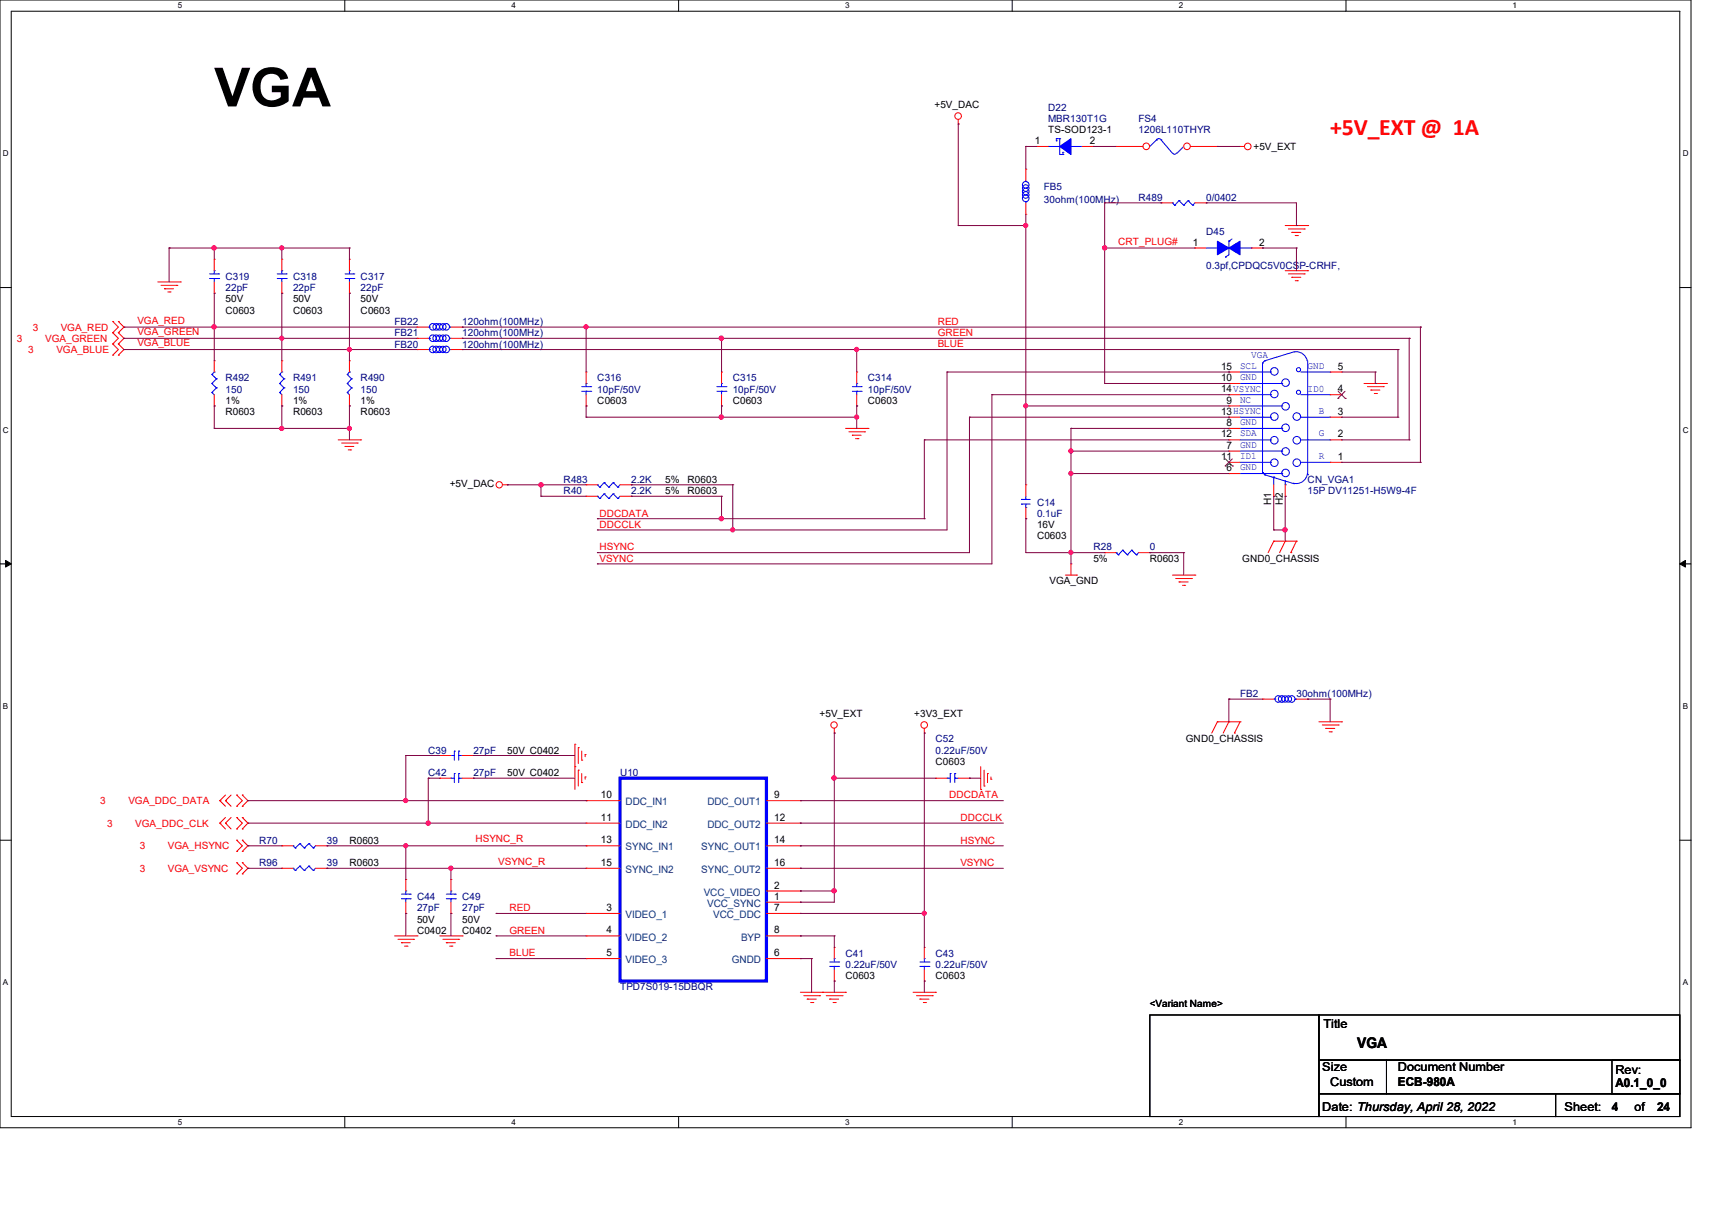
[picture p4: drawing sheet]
<svg xmlns="http://www.w3.org/2000/svg" width="297mm" height="210mm" viewBox="0 0 297 210" stroke-linecap="round" stroke-linejoin="round" font-family="sans-serif">
<path d="M0 0h293.4v195.6h-293.4zM1.9 1.9h289.5v191.7h-289.5z" fill="none" stroke="#000" stroke-width=".17"/>
<g fill="#fff">
<path d="M30.9 .2h.7v1.5h-.7z"/>
<path d="M30.9 193.8h.7v1.6h-.7z"/>
</g>
<path d="M59.8 0v1.9M59.8 193.6v2" fill="none" stroke="#000" stroke-width=".17"/>
<g fill="#fff">
<path d="M88.7 .2h.8v1.5h-.8z"/>
<path d="M88.7 193.8h.8v1.6h-.8z"/>
</g>
<path d="M117.7 0v1.9M117.7 193.6v2" fill="none" stroke="#000" stroke-width=".17"/>
<g fill="#fff">
<path d="M146.6 .2h.8v1.5h-.8z"/>
<path d="M146.6 193.8h.8v1.6h-.8z"/>
</g>
<path d="M175.6 0v1.9M175.6 193.6v2" fill="none" stroke="#000" stroke-width=".17"/>
<g fill="#fff">
<path d="M204.5 .2h.8v1.5h-.8z"/>
<path d="M204.5 193.8h.8v1.6h-.8z"/>
</g>
<path d="M233.5 0v1.9M233.5 193.6v2" fill="none" stroke="#000" stroke-width=".17"/>
<g fill="#fff">
<path d="M262.4 .2h.8v1.5h-.8z"/>
<path d="M262.4 193.8h.8v1.6h-.8z"/>
<path d="M.5 25.9h1v1.5h-1z"/>
<path d="M291.9 25.9h1v1.5h-1z"/>
<path d="M.5 73.8h1v1.6h-1z"/>
<path d="M291.9 73.8h1v1.6h-1z"/>
</g>
<path d="M0 49.9h1.9M291.4 49.9h2" fill="none" stroke="#000" stroke-width=".17"/>
<g fill="#fff">
<path d="M.5 121.8h.9v1.5h-.9z"/>
<path d="M291.9 121.8h.9v1.5h-.9z"/>
</g>
<path d="M0 97.8h1.9M291.4 97.8h2" fill="none" stroke="#000" stroke-width=".17"/>
<path d="M1 97.2l.9 .6-.9 .5zM291.4 97.8l1-.6v1.1z" fill="#000" stroke="#000" stroke-width=".17"/>
<g fill="#fff">
<path d="M.5 169.7h.9v1.5h-.9z"/>
<path d="M291.9 169.7h.9v1.5h-.9z"/>
</g>
<path d="M0 145.7h1.9M291.4 145.7h2M199.5 176h29.3v17.6h-29.3zM228.8 176h62.6v7.9h-62.6zM228.8 183.9h11.7v5.8h-11.7zM228.8 189.7h41.1v3.9h-41.1zM240.5 183.9h50.9v5.8h-50.9zM269.9 189.7h21.5v3.9h-21.5zM279.7 183.9h11.7v5.8h-11.7z" fill="none" stroke="#000" stroke-width=".17"/>
<g fill="none" stroke="#f00" stroke-width=".17">
<path d="M166.2 21.5h.1M166.2 20.7v.8M178 37.2h.1M178 29.3h.1M178 29.3v2M178 35.2v2M179.9 25.4h.1M179.9 25.4h2M187.7 25.4h2M189.7 25.4h.1M201.4 35.2h.1M201.4 35.2h2"/>
<path d="M207.3 35.2h2M209.3 35.2h.1M215.1 25.4h.1M215.1 25.4h.8M223 39.1h3.9M223.5 39.7h2.8M226.3 39.7h.1M226.9 39.1h.1M19.6 59.6h.1M19.6 57.7h.1M19.6 55.8h.1M19.6 59.6l.9 1-.9 1"/>
<path d="M19.6 57.7l.9 1-.9 .9M19.6 55.8l.9 .9-.9 1M20.5 59.6h.1M20.5 57.7h.1M20.5 55.8h.1M20.5 59.6l1 1-1 1M20.5 57.7l1 1-1 .9M20.5 55.8l1 .9-1 1M27.4 48.9h3.9M27.9 49.5h2.8M28.5 50.1h.1M28.5 50.1h1.6"/>
<path d="M29.1 50.6h.4M29.5 50.6h.1M30.7 49.5h.1M31.3 48.9h.1M37.2 50.8h.1M37.2 45h.1M37.2 45v1.9M37.2 48.9v1.9M48.9 50.8h.1M48.9 45h.1M48.9 45v1.9M48.9 48.9v1.9"/>
<path d="M60.6 50.8h.1M60.6 45h.1M60.6 45v1.9M60.6 48.9v1.9M72.3 56.7h.1M72.3 58.7h.1M72.3 56.7h2M72.3 58.7h2M78.2 56.7h2M78.2 58.7h2M80.2 56.7h.1M80.2 58.7h.1"/>
<path d="M207.3 43h.1M207.3 43h2M217.1 43h1.9M219 43h.1M223 46.9h3.9M223.5 47.5h2.8M224.1 48.1h.1M224.1 40.3h.1M224.1 48.1h1.6M224.1 40.3h1.6M224.7 48.7h.4M224.7 40.9h.4"/>
<path d="M225.1 48.7h.1M225.1 40.9h.1M226.3 47.5h.1M226.9 46.9h.1M19.6 61.6h.1M20.5 61.6h.1M37.2 70.4h.1M37.2 62.6h.1M37.2 62.6v1.9M37.2 68.5v1.9M48.9 70.4h.1M48.9 62.6h.1"/>
<path d="M48.9 62.6v1.9M48.9 68.5v1.9M58.7 76.3h3.9M59.3 76.8h2.7M59.9 77.4h.1M59.9 77.4h1.5M60.4 78h.4M60.6 70.4h.1M60.6 62.6h.1M60.6 62.6v1.9M60.6 68.5v1.9M60.8 78h.1"/>
<path d="M62 76.8h.1M62.6 76.3h.1M72.3 60.6h.1M72.3 60.6h2M78.2 60.6h2M80.2 60.6h.1M101.7 70.4h.1M101.7 64.5h.1M101.7 64.5v2M101.7 68.5v1.9M125.2 70.4h.1M125.2 64.5h.1"/>
<path d="M125.2 64.5v2M125.2 68.5v1.9M146.7 74.3h3.9M147.3 74.9h2.7M147.9 75.5h.1M147.9 75.5h1.5M148.4 76.1h.4M148.6 70.4h.1M148.6 64.5h.1M148.6 64.5v2M148.6 68.5v1.9M148.8 76.1h.1"/>
<path d="M150 74.9h.1M150.6 74.3h.1M213.2 64.5h.1M213.2 66.5h.1M213.2 68.5h.1M213.2 70.4h.1M213.2 72.3h.1M213.2 74.3h.1M213.2 76.3h.1M213.2 78.2h.1M213.2 76.3h1.9M213.2 74.3h1.9"/>
<path d="M213.2 66.5h1.9M213.2 64.5h1.9M213.2 68.5h1.9M213.2 72.3h1.9M213.2 70.4h1.9M213.2 78.2h1.9M230.8 76.3h1.9M230.8 64.5h1.9M230.8 68.5h1.9M230.8 72.3h1.9M232.7 64.5h.1M232.7 68.5h.1"/>
<path d="M232.7 72.3h.1M232.7 76.3h.1M236.6 66.5h3.9M237.2 67.1h2.8M237.8 67.6h.1M237.8 67.6h1.6M238.4 68.2h.4M238.8 68.2h.1M240 67.1h.1M240.5 66.5h.1M87.2 84.1h.8M88 84.1h.1"/>
<path d="M101.7 86.1h.1M101.7 84.1h.1M101.7 84.1h1.9M101.7 86.1h1.9M107.6 84.1h1.9M107.6 86.1h1.9M109.5 86.1h.1M109.5 84.1h.1M178 84.1h.1M178 90h.1M178 84.1v2M178 88v2"/>
<path d="M184.8 99.7h2M185.8 97.8h.1M185.8 97.8v1.9M186.8 99.7h.1M191.6 95.8h.1M191.6 95.8h2M197.5 95.8h2M199.5 95.8h.1M203.4 99.7h3.9M207.3 99.7h.1M213.2 80.2h.1M213.2 82.1h.1"/>
<path d="M213.2 80.2h1.9M213.2 82.1h1.9M221 93.9h.1M221 86.1h.1M221 93.9l-1 1.9M221 93.9h3.9M221 84.1v2M223 93.9h.1M223 86.1h.1M223 93.9l-1 1.9M223 84.1v2M223.9 95.8h.1"/>
<path d="M224.9 93.9h.1M224.9 93.9l-1 1.9M230.8 80.2h1.9M232.7 80.2h.1M204 100.3h2.7M204.6 100.9h.1M204.6 100.9h1.5M205.1 101.5h.4M205.5 101.5h.1M206.7 100.3h.1M38.1 138.9h.1M38.1 138.9l1 .9"/>
<path d="M39.1 138.9h.1M39.1 138.9l1 .9M39.1 137.9l-1 1M40.1 137.9l-1 1M41.1 139.8h.1M41.1 137.9h.1M41.1 137.9l.9 1-.9 .9M42 137.9h.1M42 139.8h.1M42 137.9l1 1-1 .9M76.3 131h.1M76.3 135h.1"/>
<path d="M76.3 131h1.9M76.3 135h1.9M80.2 131h1.9M80.2 135h1.9M82.1 131h.1M82.1 135h.1M99.7 129.1h.1M99.7 133h.1M99.7 129.1v7.8M100.3 129.7h.1M100.3 133.6h.1M100.3 129.7v2.7"/>
<path d="M100.3 133.6v2.7M100.9 131.8h.1M100.9 135.7h.1M100.9 130.3v1.5M100.9 134.2v1.5M101.5 130.9h.1M101.5 134.7h.1M101.5 130.9v.3M101.5 134.7v.4M101.7 138.9h.1M101.7 138.9h5.9M133 138.9h5.9"/>
<path d="M138.9 138.9h.1M144.7 127.1h.1M144.7 126.3v.8M160.4 127.1h.1M160.4 126.3v.8M162.3 135h.1M162.3 135h2M166.2 135h2M168.2 135h.1M170.1 136.9h.1M170.1 133v3.9M170.7 136.3h.1"/>
<path d="M170.7 133.6v2.7M171.3 134.2h.1M171.3 134.2v1.5M171.9 135.1h.1M171.9 134.7v.4M211.2 125.2h.1M211.2 125.2h3.9M211.2 125.2l-1 1.9M213.2 125.2h.1M213.2 125.2l-1 1.9M214.2 127.1h.1M215.1 125.2h.1"/>
<path d="M215.1 125.2l-.9 1.9M219 121.2h.1M219 121.2h2M224.9 121.2h2M226.9 121.2h.1M228.8 125.2h3.9M229.4 125.7h2.8M230 126.3h.1M230 126.3h1.6M230.6 126.9h.4M231 126.9h.1M232.2 125.7h.1"/>
<path d="M232.7 125.2h.1M38.1 142.7h.1M38.1 142.7l1 1.1M39.1 142.7h.1M39.1 142.7l1 1.1M39.1 141.8l-1 .9M40.1 141.8l-1 .9M41.1 143.8h.1M41.1 141.8h.1M41.1 147.7h.1M41.1 145.7h.1M41.1 151.6h.1"/>
<path d="M41.1 149.6h.1M41.1 141.8l.9 .9-.9 1.1M41.1 145.7l.9 1-.9 1M41.1 149.6l.9 1-.9 1M42 141.8h.1M42 143.8h.1M42 145.7h.1M42 147.7h.1M42 149.6h.1M42 151.6h.1M42 141.8l1 .9-1 1.1M42 145.7l1 1-1 1"/>
<path d="M42 149.6l1 1-1 1M48.9 146.7h.1M48.9 150.6h.1M48.9 146.7h1.9M48.9 150.6h1.9M54.7 146.7h2M54.7 150.6h2M56.7 146.7h.1M56.7 150.6h.1M70.4 158.4h.1M70.4 152.5h.1M70.4 152.5v2"/>
<path d="M70.4 156.5v1.9M78.2 158.4h.1M78.2 152.5h.1M78.2 152.5v2M78.2 156.5v1.9M101.7 158.4h.1M101.7 142.7h.1M101.7 146.7h.1M101.7 150.6h.1M101.7 146.7h5.9M101.7 150.6h5.9M101.7 158.4h5.9"/>
<path d="M101.7 142.7h5.9M133 146.7h5.9M133 150.6h5.9M133 158.4h5.9M133 142.7h5.9M133 154.5h5.9M133 156.5h5.9M138.9 142.7h.1M138.9 146.7h.1M138.9 150.6h.1M138.9 154.5h.1M138.9 156.5h.1"/>
<path d="M138.9 158.4h.1M68.5 162.3h3.8M69 162.9h2.8M69.6 163.5h.1M69.6 163.5h1.6M70.2 164.1h.4M70.6 164.1h.1M71.8 162.9h.1M72.3 162.3h.1M76.3 162.3h3.9M76.8 162.9h2.8M77.4 163.5h.1"/>
<path d="M77.4 163.5h1.6M78 164.1h.4M78.4 164.1h.1M79.6 162.9h.1M80.2 162.3h.1M101.7 162.3h.1M101.7 166.2h.1M101.7 162.3h5.9M101.7 166.2h5.9M133 162.3h5.9M133 166.2h5.9M138.9 166.2h.1"/>
<path d="M138.9 162.3h.1M138.9 172.1h7.8M139.4 172.7h2.8M140 173.3h.1M140 173.3h1.6M140.6 173.9h.4M141 173.9h.1M142.2 172.7h.1M142.7 172.1h.1M143.3 172.7h2.8M143.9 173.3h.1M143.9 173.3h1.6"/>
<path d="M144.5 173.9h.4M144.7 170.1h.1M144.7 164.3h.1M144.7 164.3v1.9M144.7 168.2v1.9M144.9 173.9h.1M146.1 172.7h.1M146.7 172.1h.1M158.4 172.1h3.9M159 172.7h2.8M159.6 173.3h.1M159.6 173.3h1.6"/>
<path d="M160.2 173.9h.4M160.4 170.1h.1M160.4 164.3h.1M160.4 164.3v1.9M160.4 168.2v1.9M160.6 173.9h.1M161.8 172.7h.1M162.3 172.1h.1"/>
<circle cx="166.2" cy="20.1" r=".57"/>
<circle cx="216.5" cy="25.4" r=".57"/>
<circle cx="86.6" cy="84.1" r=".55"/>
<circle cx="144.7" cy="125.7" r=".55"/>
<circle cx="160.3" cy="125.7" r=".57"/>
</g>
<g fill="none" stroke="#00f" stroke-width=".17">
<path d="M178 35h.1M178 31.5h.1M178 31.3v.2M178 35v.2M181.9 25.4h.1M181.9 25.4h2M183.3 24h.1M183.3 24.4h.1M183.3 24h.6M183.3 24v.4M183.9 24h.1M183.9 24v2.8h.5"/>
<path d="M184.4 26.8h.1M184.4 26.4h.1M184.4 26.4v.4M185.8 25.4h.1M185.8 25.4h1.9M200.6 24.2a.57 .57 0 0 1 .8 0M200.7 24.3h.1M200.7 24.3l-1.2 1.1M201.4 24.3h.1M201.4 24.3l2 2.3M203.4 35.2h.1M203.4 35.2l.4 .4"/>
<path d="M203.8 35.6h.1M204.1 26.5l-.3 .3-.3-.2M204.6 34.8h.1M204.6 34.8l-.8 .8M204.6 34.8l.8 .8M205.4 35.6h.1M205.4 25.4h.1M205.4 25.4l-1.2 1.2M206.1 34.8h.1M206.1 34.8l.8 .8M206.1 34.8l-.7 .8M206.9 35.6h.1"/>
<path d="M207.3 35.2l-.4 .4M36.4 47.5h1.5M36.4 48.3h1.5M37.2 46.9h.1M37.2 48.3h.1M37.2 46.9v.6M37.2 48.3v.6M37.9 47.5h.1M37.9 48.3h.1M48.1 47.5h1.6M48.1 48.3h1.6M48.9 46.9h.1"/>
<path d="M48.9 48.3h.1M48.9 46.9v.6M48.9 48.3v.6M49.7 47.5h.1M49.7 48.3h.1M59.9 47.5h1.5M59.9 48.3h1.5M60.6 46.9h.1M60.6 48.3h.1M60.6 46.9v.6M60.6 48.3v.6M61.4 47.5h.1"/>
<path d="M61.4 48.3h.1M74.3 56.7h.2M74.3 58.7h.2M74.5 56.7h.1M74.5 58.7h.1M78 56.7h.1M78 58.7h.1M78 56.7h.2M78 58.7h.2M209.3 43h1.9M211.2 43h.1M212.6 44.6h.1"/>
<path d="M213.2 41.8h.1M213.2 41.8v2.4l-.6 .4M213.7 41.4l-.5 .4M215.1 43h2M217.1 43h.1M36.7 64.9h.1M36.7 68.1h.1M36.7 66.5h.1M36.7 64.9l.8 .8M36.7 68.1l.5 .4M36.7 66.5l.8 .8M37.2 64.5h.1"/>
<path d="M37.2 64.5l-.5 .4M37.5 67.3h.1M37.5 65.7h.1M37.5 67.3l-.8 .8M37.5 65.7l-.8 .8M48.5 64.9h.1M48.5 68.1h.1M48.5 66.5h.1M48.5 64.9l.8 .8M48.5 68.1l.4 .4M48.5 66.5l.8 .8M48.9 64.5h.1"/>
<path d="M48.9 64.5l-.4 .4M49.3 67.3h.1M49.3 65.7h.1M49.3 67.3l-.8 .8M49.3 65.7l-.8 .8M60.2 64.9h.1M60.2 68.1h.1M60.2 66.5h.1M60.2 64.9l.8 .8M60.2 68.1l.4 .4M60.2 66.5l.8 .8M60.6 64.5h.1"/>
<path d="M60.6 64.5l-.4 .4M61 67.3h.1M61 65.7h.1M61 67.3l-.8 .8M61 65.7l-.8 .8M74.3 60.6h.2M74.5 60.6h.1M78 60.6h.1M78 60.6h.2M100.9 67.1h1.6M100.9 67.9h1.6M101.7 66.5h.1"/>
<path d="M101.7 67.9h.1M101.7 66.5v.6M101.7 67.9v.6M102.5 67.1h.1M102.5 67.9h.1M124.4 67.1h1.5M124.4 67.9h1.5M125.2 66.5h.1M125.2 67.9h.1M125.2 66.5v.6M125.2 67.9v.6M125.9 67.1h.1"/>
<path d="M125.9 67.9h.1M147.9 67.1h1.5M147.9 67.9h1.5M148.6 66.5h.1M148.6 67.9h.1M148.6 66.5v.6M148.6 67.9v.6M149.4 67.1h.1M149.4 67.9h.1M215.1 76.3h5.3M215.1 64.5h5.3M215.1 68.5h5.3"/>
<path d="M215.1 74.3h7.3M215.1 72.3h5.3M215.1 78.2h7.3M215.1 66.5h7.3M215.1 70.4h7.3M219 62.9h.1M219 62.9v19.1M219.4 62.6h.1M219.4 62.6l-.4 .3M220.4 68.5h.1M220.4 64.5h.1M220.4 72.3h.1"/>
<path d="M220.4 76.3h.1M222.4 74.3h.1M222.4 78.2h.1M222.4 66.5h.1M222.4 70.4h.1M224.5 61a1.92 1.92 0 0 1 2.3 1.6M224.5 61l-5.1 1.6M225.7 76.3h5.1M225.7 64.5h5.1M225.7 68.5h5.1M225.7 72.3h5.1M226.9 62.6v19.7"/>
<path d="M230.8 76.3h.1M230.8 64.5h.1M230.8 68.5h.1M230.8 72.3h.1M103.6 86.1h.1M103.6 84.1h.1M103.6 86.1l.5 .3M103.6 84.1l.5 .4M104.1 86.4h.1M104.1 84.5h.1M104.8 85.6h.1M104.8 83.7h.1"/>
<path d="M104.8 85.6l-.7 .8M104.8 85.6l.8 .8M104.8 83.7l-.7 .8M104.8 83.7l.8 .8M105.6 86.4h.1M105.6 84.5h.1M106.4 85.6h.1M106.4 83.7h.1M106.4 85.6l.8 .8M106.4 85.6l-.8 .8M106.4 83.7l.8 .8M106.4 83.7l-.8 .8"/>
<path d="M107.2 86.4h.1M107.2 84.5h.1M107.6 86.1l-.4 .3M107.6 84.1l-.4 .4M177.2 87.4h.1M177.2 86.6h.1M177.2 87.4h1.5M177.2 86.6h1.5M178 88h.1M178 86.6h.1M178 86.1v.5M178 87.4v.6"/>
<path d="M193.6 95.8h.1M193.6 95.8l.4 .4M194 96.2h.1M194.8 95.4h.1M194.8 95.4l-.8 .8M194.8 95.4l.8 .8M195.6 96.2h.1M196.3 95.4h.1M196.3 95.4l.8 .8M196.3 95.4l-.7 .8M197.1 96.2h.1M197.5 95.8l-.4 .4"/>
<path d="M215.1 82.1h7.3M215.1 80.2h5.3M219 82h.1M219 82l.4 .3M219.4 82.3h.1M219.4 82.3l5.1 1.6M220.4 80.2h.1M221 82.7h.1M221 82.7v1.4M222.4 82.1h.1M223 84.1h.1M223 83.3v.8"/>
<path d="M225.7 80.2h5.1M226.8 82.1a1.93 1.93 0 0 1-2.4 1.7M226.9 82.3h.1M230.8 80.2h.1M78.2 131h.1M78.2 135h.1M78.2 131h.6M78.2 135h.6M78.8 130.3h.1M78.8 134.2h.1M78.8 130.3v1.5M78.8 134.2v1.5"/>
<path d="M79.6 130.3h.1M79.6 131h.1M79.6 134.2h.1M79.6 135h.1M79.6 131h.6M79.6 130.3v1.5M79.6 134.2v1.5M79.6 135h.6M164.3 135h.1M164.3 135h.5M164.8 134.2h.1M164.8 134.2v1.5"/>
<path d="M165.7 134.2h.1M165.7 135h.1M165.7 135h.5M165.7 134.2v1.5M221 121.2h.2M221.2 121.2h.1M224.7 121.2h.1M224.7 121.2h.2M50.8 146.7h.1M50.8 150.6h.1M50.8 146.7l.4 .4M50.8 150.6l.4 .4"/>
<path d="M51.2 147.1h.1M51.2 151h.1M52 146.3h.1M52 150.2h.1M52 146.3l-.8 .8M52 146.3l.8 .8M52 150.2l-.8 .8M52 150.2l.8 .8M52.8 147.1h.1M52.8 151h.1M53.6 146.3h.1M53.6 150.2h.1"/>
<path d="M53.6 146.3l.8 .8M53.6 146.3l-.8 .8M53.6 150.2l.8 .8M53.6 150.2l-.8 .8M54.4 147.1h.1M54.4 151h.1M54.7 146.7l-.3 .4M54.7 150.6l-.3 .4M69.6 155.1h1.6M69.6 155.9h1.6M70.4 154.5h.1M70.4 155.9h.1"/>
<path d="M70.4 154.5v.6M70.4 155.9v.6M71.2 155.1h.1M71.2 155.9h.1M77.4 155.1h1.6M77.4 155.9h1.6M78.2 154.5h.1M78.2 155.9h.1M78.2 154.5v.6M78.2 155.9v.6M79 155.1h.1M79 155.9h.1"/>
<path d="M143.9 166.8h1.6M143.9 167.6h1.6M144.7 166.2h.1M144.7 167.6h.1M144.7 166.2v.6M144.7 167.6v.6M145.5 166.8h.1M145.5 167.6h.1M159.6 166.8h1.6M159.6 167.6h1.6M160.4 166.2h.1M160.4 167.6h.1"/>
<path d="M160.4 166.2v.6M160.4 167.6v.6M161.2 166.8h.1M161.2 167.6h.1"/>
<circle cx="177.9" cy="34.4" r=".57"/>
<circle cx="177.9" cy="32" r=".57"/>
<circle cx="177.9" cy="33.8" r=".57"/>
<circle cx="177.9" cy="32.6" r=".57"/>
<circle cx="177.9" cy="33.2" r=".57"/>
<circle cx="75.1" cy="56.7" r=".57"/>
<circle cx="75.1" cy="58.7" r=".57"/>
<circle cx="75.7" cy="56.7" r=".57"/>
<circle cx="75.7" cy="58.7" r=".57"/>
<circle cx="76.2" cy="56.7" r=".55"/>
<circle cx="76.2" cy="58.7" r=".55"/>
<circle cx="76.8" cy="56.7" r=".55"/>
<circle cx="76.8" cy="58.7" r=".55"/>
<circle cx="77.4" cy="56.7" r=".57"/>
<circle cx="77.4" cy="58.7" r=".57"/>
<circle cx="75.1" cy="60.6" r=".57"/>
<circle cx="75.7" cy="60.6" r=".57"/>
<circle cx="76.2" cy="60.6" r=".55"/>
<circle cx="76.8" cy="60.6" r=".55"/>
<circle cx="77.4" cy="60.6" r=".57"/>
<circle cx="221.1" cy="64.4" r=".66"/>
<circle cx="221.1" cy="72.2" r=".66"/>
<circle cx="221.1" cy="68.3" r=".66"/>
<circle cx="221.1" cy="76.3" r=".66"/>
<circle cx="223" cy="78.3" r=".66"/>
<circle cx="223" cy="74.2" r=".66"/>
<circle cx="223" cy="66.4" r=".66"/>
<circle cx="223" cy="70.5" r=".66"/>
<circle cx="225" cy="72.2" r=".66"/>
<circle cx="225" cy="76.3" r=".66"/>
<circle cx="225.3" cy="64.1" r=".36"/>
<circle cx="225.3" cy="68" r=".36"/>
<circle cx="221.1" cy="80.2" r=".66"/>
<circle cx="223" cy="82" r=".66"/>
<circle cx="225" cy="80.2" r=".66"/>
<circle cx="221.8" cy="121.2" r=".57"/>
<circle cx="222.4" cy="121.2" r=".57"/>
<circle cx="222.9" cy="121.2" r=".55"/>
<circle cx="223.5" cy="121.2" r=".55"/>
<circle cx="224.1" cy="121.2" r=".57"/>
</g>
<g fill="#00f" stroke="#00f" stroke-width=".17">
<path d="M211.2 41.8l2 1.2-2 1.2z"/>
<path d="M213.2 43l1.9-1.2v2.4z"/>
<path d="M183.9 25.4l1.9-1.4v2.8z" fill-rule="evenodd"/>
</g>
<path d="M107.6 135h25.4v35.1h-25.4z" fill="none" stroke="#00f" stroke-width=".55"/>
<path d="M212.6 79.6l1.2 1.2M213.8 79.6l-1.2 1.2M232.1 69.1h.1M232.2 67.9l1.2 1.2M233.3 67.9l-1.2 1.2M233.4 69.1h.1M212.6 80.8h.1M213.8 80.8h.1" fill="none" stroke="#804000" stroke-width=".17"/>
<circle cx="198.9" cy="25.4" r=".57" fill="#fff" stroke="#f00" stroke-width=".17"/>
<path d="M193.6 25.4h.1M193.6 25.4h4.7" fill="none" stroke="#f00" stroke-width=".17"/>
<circle cx="205.9" cy="25.4" r=".57" fill="#fff" stroke="#f00" stroke-width=".17"/>
<path d="M206.5 25.4h4.7M211.2 25.4h.1" fill="none" stroke="#f00" stroke-width=".17"/>
<g fill="none" stroke="#800040" stroke-width=".17">
<path d="M166.2 21.5h.1M166.2 39.1h.1M166.2 21.5v17.6M166.2 39.1h11.8M178 25.4h.1M178 39.1h.1M178 25.4h1.9M178 25.4v3.9M178 37.2v46.9M189.7 25.4h.1M189.7 25.4h3.9M191.6 35.2h.1"/>
<path d="M191.6 35.2v31.3h21.6M191.6 35.2h9.8M201.4 35.2h.1M209.3 35.2h.1M209.3 35.2h15.6v3.9M211.2 25.4h.1M211.2 25.4h3.9M224.9 39.1h.1M21.5 58.7h.1M21.5 56.7h.1M21.5 58.7h50.8M21.5 56.7h50.8"/>
<path d="M29.3 43h.1M29.3 43h31.3M29.3 43v5.9M37.2 56.7h.1M37.2 43h.1M37.2 50.8h.1M37.2 43v2M37.2 50.8v11.8M48.9 50.8h.1M48.9 43h.1M48.9 58.7h.1M48.9 43v2"/>
<path d="M48.9 50.8v11.8M60.6 50.8h.1M60.6 43h.1M60.6 43v2M60.6 50.8v11.8M80.2 58.7h.1M80.2 56.7h.1M80.2 58.7h164.3M80.2 56.7h166.2M101.7 56.7h.1M101.7 56.7v7.8M125.2 58.7h.1"/>
<path d="M125.2 58.7v5.8M191.6 43h.1M191.6 43h15.7M219 43h.1M219 43h5.9M224.9 43h.1M224.9 43v3.9M244.5 58.7h.1M244.5 58.7v17.6M246.4 56.7h.1M246.4 56.7v23.5M21.5 60.6h.1"/>
<path d="M21.5 60.6h50.8M37.2 70.4h.1M37.2 74.3h.1M37.2 70.4v3.9M37.2 74.3h23.4M48.9 70.4h.1M48.9 74.3h.1M48.9 70.4v3.9M60.6 60.6h.1M60.6 70.4h.1M60.6 74.3h.1M60.6 70.4v5.9"/>
<path d="M80.2 60.6h.1M80.2 60.6h162.3M101.7 72.3h.1M101.7 70.4h.1M101.7 72.3h46.9M101.7 70.4v1.9M125.2 70.4h.1M125.2 72.3h.1M125.2 70.4v1.9M148.6 72.3h.1M148.6 60.6h.1M148.6 70.4h.1"/>
<path d="M148.6 60.6v3.9M148.6 70.4v3.9M160.4 76.3h.1M160.4 76.3v13.7M160.4 76.3h52.8M164.3 64.5h.1M164.3 64.5v27.4h-60.7M164.3 64.5h48.9M168.2 72.3h.1M168.2 72.3h45M168.2 72.3v23.5h-64.6M172.1 68.5h.1"/>
<path d="M172.1 68.5v29.3h-68.5M172.1 68.5h41.1M178 70.4h.1M178 70.4h35.2M185.8 74.3h.1M185.8 78.2h.1M185.8 74.3v23.5M185.8 74.3h27.4M185.8 78.2h27.4M213.2 64.5h.1M213.2 66.5h.1M213.2 72.3h.1"/>
<path d="M213.2 68.5h.1M232.7 64.5h5.9M232.7 72.3h9.8M232.7 76.3h11.8M238.6 64.5h.1M238.6 66.5h.1M238.6 64.5v2M242.5 60.6h.1M242.5 72.3h.1M242.5 60.6v11.7M244.5 76.3h.1M88 84.1h.1"/>
<path d="M88 84.1h13.7M93.9 86.1h.1M93.9 84.1h.1M93.9 86.1h7.8M93.9 84.1v2M103.6 95.8h.1M103.6 91.9h.1M103.6 90h.1M103.6 97.8h.1M103.6 90h56.8M109.5 84.1h.1M109.5 86.1h.1"/>
<path d="M109.5 84.1h17.6M109.5 86.1h15.7M125.2 90h.1M125.2 86.1h.1M125.2 86.1v3.9M127.1 91.9h.1M127.1 84.1h.1M127.1 84.1v7.8M160.4 90h.1M178 90h.1M178 90v5.8h13.6M185.8 95.8h.1"/>
<path d="M185.8 82.1h.1M185.8 82.1h27.4M199.5 95.8h.1M199.5 95.8h5.9M205.4 95.8h.1M205.4 95.8v3.9M221 86.1h.1M221 91.9h.1M221 91.9h2M221 86.1v5.8M223 86.1h.1M223 91.9h.1"/>
<path d="M223 86.1v7.8M232.7 80.2h13.7M246.4 80.2h.1M43 138.9h.1M43 138.9h58.7M70.4 131h.1M70.4 138.9h.1M70.4 131v7.9M70.4 131h5.9M74.3 135h.1M74.3 135h2M74.3 135v7.7"/>
<path d="M82.1 131h.1M82.1 135h.1M82.1 135h17.6M82.1 131h17.6M101.7 138.9h.1M138.9 138.9h.1M138.9 138.9h35.2M144.7 135h.1M144.7 127.1h.1M144.7 135h17.6M144.7 127.1v29.4h-5.8M160.4 127.1h.1"/>
<path d="M160.4 127.1v37.2M168.2 135h.1M168.2 135h1.9M213.2 121.2h.1M213.2 121.2h5.8M213.2 121.2v4M226.9 121.2h.1M226.9 121.2h3.9M230.8 121.2h.1M230.8 121.2v4M43 142.7h.1M43 146.7h.1"/>
<path d="M43 150.6h.1M43 142.7h58.7M43 146.7h5.9M43 150.6h5.9M56.7 146.7h.1M56.7 150.6h.1M56.7 146.7h45M56.7 150.6h45M70.4 158.4h.1M70.4 146.7h.1M70.4 146.7v5.8M70.4 158.4v3.9"/>
<path d="M74.3 142.7h.1M78.2 158.4h.1M78.2 150.6h.1M78.2 150.6v1.9M78.2 158.4v3.9M86.1 158.4h.1M86.1 158.4h15.6M138.9 156.5h.1M138.9 154.5h.1M138.9 142.7h.1M138.9 158.4h.1M138.9 150.6h.1"/>
<path d="M138.9 146.7h.1M138.9 142.7h35.2M138.9 154.5h5.8M138.9 158.4h21.5M138.9 146.7h35.2M138.9 150.6h35.2M144.7 154.5h.1M160.4 158.4h.1M86.1 162.3h.1M86.1 166.2h.1M86.1 162.3h15.6M86.1 166.2h15.6"/>
<path d="M138.9 166.2h.1M138.9 162.3h.1M138.9 162.3h5.8M138.9 166.2h1.9M140.8 166.2h.1M140.8 166.2v5.9M144.7 170.1h.1M144.7 162.3h.1M144.7 162.3v2M144.7 170.1v2M160.4 170.1h.1M160.4 170.1v2"/>
</g>
<g fill="#f0f" stroke="#f0f" stroke-width=".17">
<circle cx="144.7" cy="134.9" r=".38"/>
<circle cx="125.1" cy="89.9" r=".38"/>
<circle cx="185.8" cy="78.2" r=".36"/>
<circle cx="37.1" cy="56.7" r=".38"/>
<circle cx="48.9" cy="43" r=".36"/>
<circle cx="37.1" cy="43" r=".38"/>
<circle cx="127.1" cy="91.9" r=".36"/>
<circle cx="191.6" cy="43" r=".38"/>
<circle cx="148.6" cy="72.3" r=".36"/>
<circle cx="125.1" cy="72.3" r=".38"/>
<circle cx="93.9" cy="84.1" r=".38"/>
<circle cx="144.7" cy="154.5" r=".38"/>
<circle cx="101.7" cy="56.7" r=".36"/>
<circle cx="125.1" cy="58.7" r=".38"/>
<circle cx="148.6" cy="60.6" r=".36"/>
<circle cx="160.3" cy="158.4" r=".36"/>
<circle cx="185.8" cy="95.8" r=".36"/>
<circle cx="48.9" cy="74.3" r=".36"/>
<circle cx="60.6" cy="60.6" r=".36"/>
<circle cx="60.6" cy="74.3" r=".36"/>
<circle cx="48.9" cy="58.7" r=".36"/>
<circle cx="222.9" cy="91.9" r=".38"/>
<circle cx="185.8" cy="82.1" r=".36"/>
<circle cx="78.2" cy="150.6" r=".36"/>
<circle cx="70.4" cy="146.7" r=".36"/>
<circle cx="74.3" cy="142.7" r=".38"/>
<circle cx="70.4" cy="138.8" r=".36"/>
<circle cx="177.9" cy="39.1" r=".36"/>
<circle cx="177.9" cy="70.4" r=".36"/>
</g>
<text font-size="9.4" x="37.2" y="18.5">VGA</text>
<text font-size="4.1" fill="#f00" x="230.8" y="23.5">+5V_EXT @ 1A</text>
<text font-size="2.5" x="235.5" y="181.7">VGA</text>
<g font-size="2.1">
<text x="229.6" y="178.3">Title</text>
<text x="229.4" y="185.8">Size</text>
<text x="242.5" y="185.8">Document Number</text>
<text x="230.8" y="188.3">Custom</text>
<text x="242.5" y="188.4">ECB-980A</text>
<text x="280.2" y="186.2">Rev:</text>
<text x="280.2" y="188.6">A0.1_0_0</text>
<text x="229.4" y="192.6">Date: Thursday, April 28, 2022</text>
<text x="271.4" y="192.6">Sheet:</text>
<text x="279.6" y="192.7">4</text>
<text x="283.6" y="192.6">of</text>
<text x="287.5" y="192.7">24</text>
</g>
<g font-size="1.8">
<text x="179.5" y="25">1</text>
<text x="189.1" y="25">2</text>
<text x="206.9" y="42.6">1</text>
<text x="218.4" y="42.6">2</text>
<text x="211.8" y="64.1">15</text>
<text x="232.1" y="64.1">5</text>
<text x="211.8" y="66.1">10</text>
<text x="211.8" y="68">14VSYNC</text>
<text x="211.8" y="71.9">13HSYNC</text>
<text x="212.8" y="70">9</text>
<text x="232.1" y="68">4</text>
<text x="232.1" y="71.9">3</text>
<text x="211.8" y="75.9">12</text>
<text x="212.8" y="73.9">8</text>
<text x="212.8" y="77.8">7</text>
<text x="232.1" y="75.9">2</text>
<text x="211.8" y="79.8">11</text>
<text x="212.8" y="81.7">6</text>
<text x="232.1" y="79.8">1</text>
<text x="220.6" y="87.6" transform="rotate(-90 220.6 87.6)">H1</text>
<text x="222.5" y="87.6" transform="rotate(-90 222.5 87.6)">H2</text>
<text x="104.3" y="138.4">10</text>
<text x="104.3" y="142.3">11</text>
<text x="134.3" y="138.4">9</text>
<text x="134.3" y="142.3">12</text>
<text x="104.3" y="146.3">13</text>
<text x="134.3" y="146.3">14</text>
<text x="104.3" y="150.2">15</text>
<text x="134.3" y="150.2">16</text>
<text x="134.3" y="154.1">2</text>
<text x="105.2" y="158">3</text>
<text x="105.2" y="161.9">4</text>
<text x="134.3" y="161.9">8</text>
<text x="134.3" y="156">1</text>
<text x="134.3" y="158">7</text>
<text x="105.2" y="165.8">5</text>
<text x="134.3" y="165.8">6</text>
</g>
<g font-size="1.8" fill="#004080">
<text x="108.5" y="139.7">DDC_IN1</text>
<text x="108.5" y="143.6">DDC_IN2</text>
<text x="122.7" y="139.7">DDC_OUT1</text>
<text x="122.7" y="143.6">DDC_OUT2</text>
<text x="108.5" y="147.5">SYNC_IN1</text>
<text x="121.7" y="147.5">SYNC_OUT1</text>
<text x="108.5" y="151.4">SYNC_IN2</text>
<text x="121.7" y="151.4">SYNC_OUT2</text>
<text x="122.1" y="155.3">VCC_VIDEO</text>
<text x="108.5" y="159.2">VIDEO_1</text>
<text x="122.7" y="157.3">VCC_SYNC</text>
<text x="123.7" y="159.2">VCC_DDC</text>
<text x="108.5" y="163.1">VIDEO_2</text>
<text x="108.5" y="167">VIDEO_3</text>
<text x="127" y="167">GNDD</text>
<text x="128.6" y="163.1">BYP</text>
</g>
<g font-size="1.7">
<text x="162.1" y="18.8">+5V_DAC</text>
<text x="181.9" y="23.1">TS-SOD123-1</text>
<text x="217.5" y="26">+5V_EXT</text>
<text x="39.1" y="52.4">50V</text>
<text x="50.8" y="52.4">50V</text>
<text x="62.6" y="52.4">50V</text>
<text x="39.1" y="54.4">C0603</text>
<text x="50.8" y="54.4">C0603</text>
<text x="62.6" y="54.4">C0603</text>
<text x="39.1" y="70.1">1%</text>
<text x="50.8" y="70.1">1%</text>
<text x="62.6" y="70.1">1%</text>
<text x="103.6" y="70.1">C0603</text>
<text x="127.1" y="70.1">C0603</text>
<text x="150.6" y="70.1">C0603</text>
<text x="39.1" y="72">R0603</text>
<text x="50.8" y="72">R0603</text>
<text x="62.6" y="72">R0603</text>
<text x="115.4" y="83.7">5%</text>
<text x="119.3" y="83.7">R0603</text>
<text x="78" y="84.5">+5V_DAC</text>
<text x="115.4" y="85.7">5%</text>
<text x="119.3" y="85.7">R0603</text>
<text x="179.9" y="93.5">C0603</text>
<text x="179.9" y="91.6">16V</text>
<text x="182.1" y="101.3">VGA_GND</text>
<text x="189.7" y="97.4">5%</text>
<text x="199.5" y="97.4">R0603</text>
<text x="215.5" y="97.4">GND0_CHASSIS</text>
<text x="142.2" y="124.4">+5V_EXT</text>
<text x="158.6" y="124.4">+3V3_EXT</text>
<text x="88" y="130.7">50V C0402</text>
<text x="205.7" y="128.7">GND0_CHASSIS</text>
<text x="88" y="134.6">50V C0402</text>
<text x="162.3" y="132.6">C0603</text>
<text x="60.6" y="146.3">R0603</text>
<text x="60.6" y="150.2">R0603</text>
<text x="72.3" y="160">50V</text>
<text x="72.3" y="162">C0402</text>
<text x="80.2" y="160">50V</text>
<text x="80.2" y="162">C0402</text>
<text x="146.7" y="169.8">C0603</text>
<text x="162.3" y="169.8">C0603</text>
<text x="199.5" y="174.7">&lt;Variant Name&gt;</text>
</g>
<g font-size="1.7" fill="#000080">
<text x="181.9" y="19.2">D22</text>
<text x="181.9" y="21.2">MBR130T1G</text>
<text x="197.5" y="21.2">FS4</text>
<text x="197.5" y="23.1">1206L110THYR</text>
<text x="181.1" y="32.9">FB5</text>
<text x="181.1" y="35.2">30ohm(100MHz)</text>
<text x="197.5" y="34.8">R489</text>
<text x="209.2" y="34.8">0/0402</text>
<text x="209.2" y="40.7">D45</text>
<text x="209.2" y="46.6">0.3pf,CPDQC5V0CSP-CRHF,</text>
<text x="39.1" y="48.6">C319</text>
<text x="39.1" y="50.5">22pF</text>
<text x="50.8" y="48.6">C318</text>
<text x="50.8" y="50.5">22pF</text>
<text x="62.6" y="48.6">C317</text>
<text x="62.6" y="50.5">22pF</text>
<text x="68.5" y="56.3">FB22</text>
<text x="68.5" y="58.3">FB21</text>
<text x="80.2" y="56.3">120ohm(100MHz)</text>
<text x="80.2" y="58.3">120ohm(100MHz)</text>
<text x="68.5" y="60.3">FB20</text>
<text x="80.2" y="60.3">120ohm(100MHz)</text>
<text x="39.1" y="66.1">R492</text>
<text x="39.1" y="68.1">150</text>
<text x="50.8" y="66.1">R491</text>
<text x="50.8" y="68.1">150</text>
<text x="62.6" y="66.1">R490</text>
<text x="62.6" y="68.1">150</text>
<text x="103.6" y="66.1">C316</text>
<text x="103.6" y="68.1">10pF/50V</text>
<text x="127.1" y="66.1">C315</text>
<text x="127.1" y="68.1">10pF/50V</text>
<text x="150.6" y="66.1">C314</text>
<text x="150.6" y="68.1">10pF/50V</text>
<text x="97.8" y="83.7">R483</text>
<text x="109.5" y="83.7">2.2K</text>
<text x="226.9" y="83.7">CN_VGA1</text>
<text x="97.8" y="85.7">R40</text>
<text x="109.5" y="85.7">2.2K</text>
<text x="179.9" y="87.7">C14</text>
<text x="179.9" y="89.6">0.1uF</text>
<text x="226.9" y="85.7">15P DV11251-H5W9-4F</text>
<text x="189.7" y="95.5">R28</text>
<text x="199.5" y="95.5">0</text>
<text x="215.1" y="120.9">FB2</text>
<text x="224.9" y="120.9">30ohm(100MHz)</text>
<text x="74.3" y="130.7">C39</text>
<text x="82.1" y="130.7">27pF</text>
<text x="162.3" y="128.7">C52</text>
<text x="162.3" y="130.7">0.22uF/50V</text>
<text x="74.3" y="134.6">C42</text>
<text x="82.1" y="134.6">27pF</text>
<text x="107.6" y="134.6">U10</text>
<text x="45" y="146.3">R70</text>
<text x="56.7" y="146.3">39</text>
<text x="45" y="150.2">R96</text>
<text x="56.7" y="150.2">39</text>
<text x="72.3" y="156.1">C44</text>
<text x="72.3" y="158.1">27pF</text>
<text x="80.2" y="156.1">C49</text>
<text x="80.2" y="158.1">27pF</text>
<text x="146.7" y="165.9">C41</text>
<text x="146.7" y="167.8">0.22uF/50V</text>
<text x="162.3" y="165.9">C43</text>
<text x="162.3" y="167.8">0.22uF/50V</text>
<text x="107.6" y="171.7">TPD7S019-15DBQR</text>
</g>
<g font-size="1.7" fill="#f00">
<text x="194" y="42.4">CRT_PLUG#</text>
<text x="2.9" y="59.3">3</text>
<text x="5.7" y="57.4">3</text>
<text x="7.8" y="59.3">VGA_GREEN</text>
<text x="10.5" y="57.4">VGA_RED</text>
<text x="23.8" y="58.1">VGA_GREEN</text>
<text x="23.8" y="56.1">VGA_RED</text>
<text x="162.7" y="56.3">RED</text>
<text x="162.7" y="58.3">GREEN</text>
<text x="4.9" y="61.3">3</text>
<text x="9.8" y="61.3">VGA_BLUE</text>
<text x="23.8" y="60">VGA_BLUE</text>
<text x="162.7" y="60.2">BLUE</text>
<text x="104" y="89.6">DDCDATA</text>
<text x="104" y="95.5">HSYNC</text>
<text x="104" y="91.5">DDCCLK</text>
<text x="104" y="97.4">VSYNC</text>
<text x="17.4" y="139.5">3</text>
<text x="18.6" y="143.4">3</text>
<text x="22.3" y="139.5">VGA_DDC_DATA</text>
<text x="23.5" y="143.4">VGA_DDC_CLK</text>
<text x="164.7" y="138.5">DDCDATA</text>
<text x="166.6" y="142.4">DDCCLK</text>
<text x="24.3" y="147.3">3</text>
<text x="29.1" y="147.3">VGA_HSYNC</text>
<text x="82.5" y="146.1">HSYNC_R</text>
<text x="86.4" y="150">VSYNC_R</text>
<text x="166.6" y="146.3">HSYNC</text>
<text x="24.3" y="151.2">3</text>
<text x="29.1" y="151.2">VGA_VSYNC</text>
<text x="166.6" y="150.2">VSYNC</text>
<text x="88.4" y="161.9">GREEN</text>
<text x="88.4" y="158">RED</text>
<text x="88.4" y="165.9">BLUE</text>
</g>
<g font-size="1.7" fill="#00f">
<text x="215.1" y="64">SCL</text>
<text x="215.1" y="65.9">GND</text>
<text x="217.1" y="62">VGA</text>
<text x="226.9" y="64">GND</text>
<text x="215.1" y="69.8">NC</text>
<text x="226.9" y="67.9">ID0</text>
<text x="228.8" y="71.8">B</text>
<text x="215.1" y="75.7">SDA</text>
<text x="215.1" y="73.7">GND</text>
<text x="215.1" y="77.7">GND</text>
<text x="228.8" y="75.7">G</text>
<text x="215.1" y="81.6">GND</text>
<text x="215.1" y="79.6">ID1</text>
<text x="228.8" y="79.6">R</text>
</g>
<g font-size="1.4">
<text x="30.9" y="1.4">5</text>
<text x="88.7" y="1.4">4</text>
<text x="146.6" y="1.4">3</text>
<text x="204.5" y="1.4">2</text>
<text x="262.4" y="1.4">1</text>
<text x=".5" y="27.1">D</text>
<text x="291.9" y="27.1">D</text>
<text x=".5" y="75.1">C</text>
<text x="291.9" y="75.1">C</text>
<text x=".5" y="123">B</text>
<text x="291.9" y="123">B</text>
<text x=".5" y="170.9">A</text>
<text x="291.9" y="170.9">A</text>
<text x="30.9" y="195.1">5</text>
<text x="88.7" y="195.1">4</text>
<text x="146.6" y="195.1">3</text>
<text x="204.5" y="195.1">2</text>
<text x="262.4" y="195.1">1</text>
</g>
</svg>
